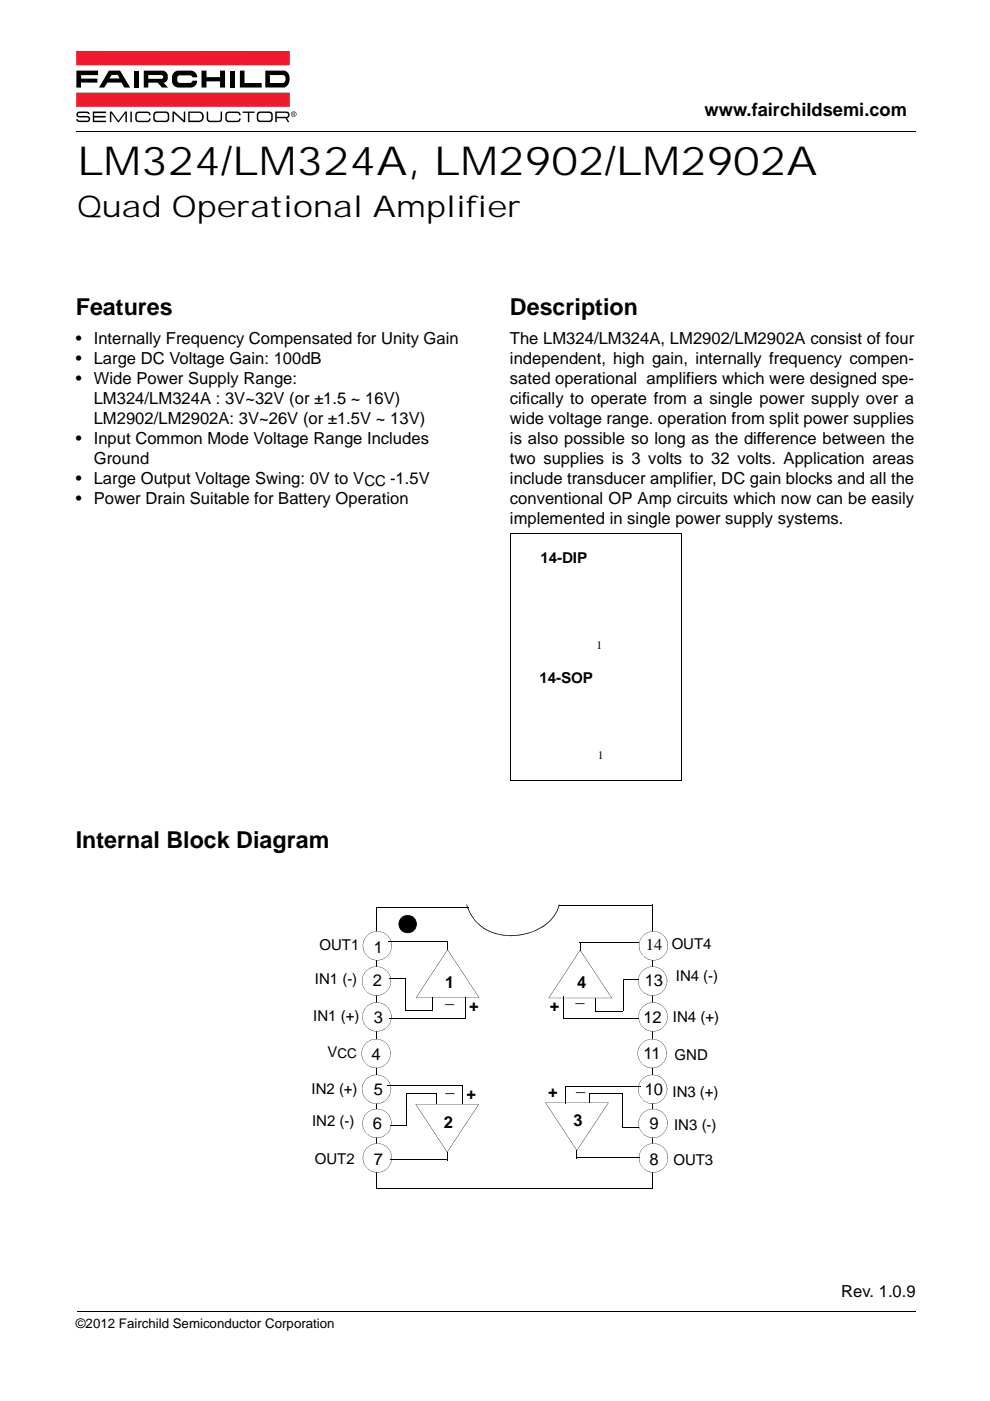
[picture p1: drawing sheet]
<svg xmlns="http://www.w3.org/2000/svg" width="210mm" height="297mm" viewBox="0 0 210 297" stroke-linecap="round" stroke-linejoin="round" font-family="sans-serif">
<path d="M16.3 278l.1 .1z" fill="#000"/>
<path d="M16.4 278h177.9" fill="none" stroke="#000" stroke-width=".21"/>
<path d="M197.8 55.4h8.8v177.8h-8.8z" fill="#fff"/>
<path d="M16.3 27.8v.2z" fill="#000"/>
<path d="M16.3 27.9h177.9" fill="none" stroke="#000" stroke-width=".21"/>
<g fill="#fff">
<path d="M152.6 272.6h41.6v3.9h-41.6z"/>
<path d="M16.2 10.8h46.7v15.1h-46.7z"/>
</g>
<path d="M16.2 10.8h45.2v3h-45.2z" fill="#ed1b2d"/>
<g fill="#000">
<path d="M16.2 15h4.6v.9h-3.6v.8h3.5v.8h-3.5v1.1h-1zM28.4 15h1v3.6h-1zM36.7 15.5l.7-.5h.5h2.5a1.43 1.43 0 0 1 1.4 1.4h-1l-.5-.4h-2.4a.89 .89 0 0 0 .3 1.6h2.1l.3-.1 .2-.4h1a1.38 1.38 0 0 1-1.4 1.5h-2.5a1.61 1.61 0 0 1-1.4-2.3zM42.7 15h1.1v1.3h2.9v-1.3h1v3.6h-1v-1.3h-2.9v1.3h-1.1zM48.8 15h1.1v3.6h-1.1zM50.9 15h1v2.6h3.6v1h-4.6zM16.4 23.8l.5-.2h1.5a.59 .59 0 0 1 .6 .6l-.7-.2h-1.4l-.3 .1-.1 .2 .1 .2 .3 .1h1.6a.66 .66 0 0 1 .6 .6 .66 .66 0 0 1-.6 .7h-1.6a.67 .67 0 0 1-.7-.6h.3l.4 .3h1.6a.34 .34 0 0 0 .3-.4 .34 .34 0 0 0-.3-.3h-1.6a.61 .61 0 0 1-.7-.4 .61 .61 0 0 1 .2-.7zM19.7 23.6h2.8v.4h-2.5v.6h2.4v.3h-2.4v.7h2.5v.3h-2.8zM23.3 23.6h.4l1.4 2 1.4-2h.4v2.3h-.3v-1.9l-1.4 1.9h-.2l-1.4-1.9v1.9h-.3zM28.9 23.9l.5-.2h1.9a.69 .69 0 0 1 .6 .7h-.3v-.2l-.4-.2h-1.8l-.3 .2-.1 1 .2 .3 .2 .1h1.8l.4-.2v-.3h.4a.69 .69 0 0 1-.7 .8h-1.9a.68 .68 0 0 1-.7-.7v-.9zM36.6 23.6h.4l2 1.9v-1.9h.3v2.3h-.4l-2-1.9v1.9h-.3zM43.8 23.6h.4v1.6l.2 .3h2.2l.2-.4v-1.5h.3v1.5a.69 .69 0 0 1-.7 .8h-1.9a.68 .68 0 0 1-.7-.7z"/>
<path d="M48 23.8l.5-.2h1.9a.69 .69 0 0 1 .6 .8h-.3v-.2l-.4-.2h-1.8l-.4 .2v1l.2 .3 .2 .1h1.8l.4-.2v-.3h.3a.69 .69 0 0 1-.6 .8h-1.9a.68 .68 0 0 1-.7-.7v-.9zM51.5 23.6h2.5v.3h-1.1v2h-.3v-2h-1.1z"/>
<path d="M23.1 15l-2.1 3.6h1.1l.7-1.1h3l.6 1.1h1.2l-2.1-3.6zM23.7 15.9h1.3l.4 .7h-2.2z"/>
<path d="M30.5 15v3.6h.9v-1.1h2l1 1.1h1.2l-.9-1a1.34 1.34 0 0 0 .9-1.4 1.34 1.34 0 0 0-1.1-1.2zM31.4 15.9h2.8a.4 .4 0 0 1 .4 .4 .4 .4 0 0 1-.4 .4h-2.8z"/>
<path d="M56.3 15v3.6h4a1.99 1.99 0 0 0 .2-3.6zM57.2 15.9h2.8a.92 .92 0 0 1 .6 .9 .92 .92 0 0 1-.6 .8h-2.7z"/>
<path d="M32.7 23.8a1.8 1.8 0 0 0 0 1.9l.5 .2h2a.68 .68 0 0 0 .7-.7v-.9a.68 .68 0 0 0-.7-.7h-2zM33.1 24h2.2a1.21 1.21 0 0 1 .2 1.3l-.4 .3-2-.1a1.21 1.21 0 0 1-.2-1.3z"/>
<path d="M39.9 23.6v2.3h2.4a1.14 1.14 0 0 0 .9-1.3 1.14 1.14 0 0 0-1.3-.9zM40.2 23.9h2.1a.86 .86 0 0 1 .6 .9 .86 .86 0 0 1-.6 .8h-2.1z"/>
<path d="M54.7 23.8a1.81 1.81 0 0 0 0 1.9l.5 .2h2a.68 .68 0 0 0 .6-.7v-.9a.68 .68 0 0 0-.6-.7h-2zM55 24h2.3a1.21 1.21 0 0 1 .2 1.3l-.4 .3-2.1-.1a1.21 1.21 0 0 1-.2-1.3z"/>
<path d="M58.4 23.6v2.3h.3v-.8h1.9l.4 .8h.4l-.4-.9a.74 .74 0 0 0 .4-.6 .74 .74 0 0 0-.4-.7zM58.7 23.9l2.1 .1 .3 .4-.1 .3-.3 .1h-2z"/>
</g>
<path d="M27.8 23.6v2.3" fill="none" stroke="#000" stroke-width=".31"/>
<path d="M16.2 19.6h45.2v3.1h-45.2z" fill="#ed1b2d"/>
<path d="M61.8 24.2a.5 .5 0 0 1 1 0 .5 .5 0 0 1-1 0zM61.7 24.2a.6 .6 0 0 0 1.2 0 .6 .6 0 0 0-1.2 0zM62.1 23.9v.6l.1-.3 .4 .3-.2-.3 .2-.2-.1-.1zM62.2 23.9l.2 .1v.1l-.2 .1z" fill="#000"/>
<g fill="#fff">
<path d="M117.7 148.4h17.4v9.9h-17.4z"/>
<path d="M119.4 122.5h15.9v12.3h-15.9z"/>
</g>
<path d="M108.2 113h36.5M108.2 112.9v52.6M144.6 113v52.6M108.2 165.5h36.4" fill="none" stroke="#000" stroke-width=".21"/>
<path d="M16.1 176.6h177.8v92.3h-177.8z" fill="#fff"/>
<path d="M79.8 192.3h19.7M79.9 192.5v59.6M118.7 192h19.6M138.4 191.6v60.4M79.9 252h58.6" fill="none" stroke="#000" stroke-width=".21"/>
<path d="M79.8 192.3v.1zM98.9 191.8l.2 .1zM98.9 191.9h.2l.5 1.3 1.1 1.8 1.8 1.6 2.1 1.1 1.6 .4 1.5 .2 3.3-.3 1.5-.4 1.4-.6 2.5-1.7 .9-1 .8-1.2 .1 .1a9.8 9.8 0 0 1-7.7 5.1 9.9 9.9 0 0 1-10.2-3.7l-.8-1.3zM118.3 192.5l.2 .1-.3 .6-.1-.1zM118.5 191.9h.2l-.2 .7-.2-.1zM118.5 191.8l.2 .1zM118.6 191.9l.1 .1z" fill="#000"/>
<circle cx="80" cy="245.5" r="3.1" fill="#fff"/>
<path d="M77.9 243.3a3 3 0 0 1 3.3-.7 3 3 0 0 1 1.9 2.9l-.1-.6a2.95 2.95 0 0 0-1.3-1.9 3 3 0 0 0-2.3-.5l-1.1 .5-.4 .4-.4 .4-.4 1.1a3 3 0 0 0 .4 2.3 3.1 3.1 0 0 0 1.9 1.3 3 3 0 0 0 2.3-.5l.8-.8 .3-.5 .3-1.2a3.1 3.1 0 0 1-4.3 2.9 3.1 3.1 0 0 1-.9-5.1z" fill="#000"/>
<circle cx="79.9" cy="238.2" r="3.1" fill="#fff"/>
<path d="M77.7 236a3.1 3.1 0 0 1 3.4-.7 3.1 3.1 0 0 1 1.9 2.9l-.1-.6a2.88 2.88 0 0 0-1.3-2v.1a3.1 3.1 0 0 0-2.3-.5l-1 .4-.5 .4-.4 .5-.4 1.1a3 3 0 0 0 .4 2.3 3.1 3.1 0 0 0 1.9 1.3 3 3 0 0 0 2.3-.5l.9-.8 .4-1.1 .1-.6a3.1 3.1 0 0 1-4.3 2.8 3.1 3.1 0 0 1-1-5z" fill="#000"/>
<circle cx="79.8" cy="230.9" r="3.1" fill="#fff"/>
<path d="M77.7 228.7a3.1 3.1 0 0 1 3.3-.6 3.1 3.1 0 0 1 1.9 2.8l-.1-.6a3.1 3.1 0 0 0-1.3-1.9l-.5-.2-1.2-.3-1.1 .3-1 .6-.6 1-.3 1.1 .3 1.2 .2 .5a3.1 3.1 0 0 0 1.9 1.3l.6 .1 1.2-.3a3.1 3.1 0 0 0 1.7-1.6l.2-1.2a3.1 3.1 0 0 1-4.3 2.9 3.1 3.1 0 0 1-.9-5.1z" fill="#000"/>
<circle cx="79.8" cy="223.4" r="3.1" fill="#fff"/>
<path d="M77.6 221.2a3.1 3.1 0 0 1 3.3-.7 3.1 3.1 0 0 1 1.9 2.9l-.1-.6a3.1 3.1 0 0 0-1.3-2l.1 .1a3 3 0 0 0-2.4-.5l-1 .4-.5 .4-.4 .5-.4 1a3.2 3.2 0 0 0 .5 2.4l-.1-.1a3.1 3.1 0 0 0 2 1.3h-.1a3 3 0 0 0 2.4-.4l.8-.8 .4-1.1 .1-.6a3.1 3.1 0 0 1-4.3 2.8 3.1 3.1 0 0 1-.9-5z" fill="#000"/>
<circle cx="79.9" cy="215.6" r="3.1" fill="#fff"/>
<path d="M77.7 213.4a3.1 3.1 0 0 1 3.4-.7 3.1 3.1 0 0 1 1.9 2.9l-.1-.6a2.9 2.9 0 0 0-1.3-1.9l-.5-.3-1.2-.2-1.1 .2-1 .6-.6 1-.3 1.2 .3 1.2 .2 .5a3.1 3.1 0 0 0 1.9 1.3h.6l1.2-.2 1-.7 .6-.9 .3-1.2a3.1 3.1 0 0 1-4.3 2.9 3.1 3.1 0 0 1-1-5.1z" fill="#000"/>
<circle cx="79.8" cy="208" r="3.1" fill="#fff"/>
<path d="M77.7 205.8a3.1 3.1 0 0 1 3.3-.7 3.1 3.1 0 0 1 1.9 2.9l-.1-.6a3.1 3.1 0 0 0-1.3-1.9h.1a3 3 0 0 0-2.4-.5l-1 .5-.5 .4-.4 .4-.4 1.1a3 3 0 0 0 .5 2.3h-.1a3.1 3.1 0 0 0 1.9 1.3 3 3 0 0 0 2.4-.5l.8-.8 .3-.5 .2-1.2a3.1 3.1 0 0 1-4.3 2.9 3.1 3.1 0 0 1-.9-5.1z" fill="#000"/>
<circle cx="80" cy="200.5" r="3.1" fill="#fff"/>
<path d="M77.9 198.3a3 3 0 0 1 3.3-.6 3 3 0 0 1 1.9 2.8l-.1-.6a2.95 2.95 0 0 0-1.3-1.9 3 3 0 0 0-2.3-.5l-1.1 .5-.4 .4-.4 .4-.4 1.1a3 3 0 0 0 .4 2.3 3.1 3.1 0 0 0 1.9 1.3 3 3 0 0 0 2.3-.5l.8-.8 .3-.5 .3-1.2a3.1 3.1 0 0 1-4.3 2.9 3.1 3.1 0 0 1-.9-5.1z" fill="#000"/>
<circle cx="138.6" cy="245.5" r="3.1" fill="#fff"/>
<path d="M136.4 243.3a3.1 3.1 0 0 1 3.4-.7 3.1 3.1 0 0 1 1.8 2.9v-.6a3.1 3.1 0 0 0-1.3-1.9 3 3 0 0 0-2.3-.5l-1.1 .5-.5 .4-.3 .4-.5 1.1a3 3 0 0 0 .5 2.3 3.1 3.1 0 0 0 1.9 1.3 3 3 0 0 0 2.3-.5l.8-.8 .3-.5 .2-1.2a3.1 3.1 0 0 1-4.2 2.9 3.1 3.1 0 0 1-1-5.1z" fill="#000"/>
<circle cx="138.5" cy="238.2" r="3.1" fill="#fff"/>
<path d="M136.3 236a3.1 3.1 0 0 1 3.4-.7 3.1 3.1 0 0 1 1.8 2.9v-.6a3.1 3.1 0 0 0-1.3-2v.1a3.1 3.1 0 0 0-2.3-.5l-1.1 .4-.4 .4-.4 .5-.4 1.1a3.2 3.2 0 0 0 .4 2.3 3.2 3.2 0 0 0 1.9 1.3 3 3 0 0 0 2.3-.5l.8-.8 .3-.5 .2-1.2a3.1 3.1 0 0 1-4.2 2.8 3.1 3.1 0 0 1-1-5z" fill="#000"/>
<circle cx="138.4" cy="230.9" r="3.1" fill="#fff"/>
<path d="M136.2 228.7a3.1 3.1 0 0 1 3.4-.6 3.1 3.1 0 0 1 1.9 2.8l-.1-.6a3.1 3.1 0 0 0-1.3-1.9l-.5-.2-1.2-.3-1.2 .3-.9 .6-.4 .5-.4 1a3.1 3.1 0 0 0 .4 2.3 3.1 3.1 0 0 0 1.9 1.3l.6 .1 1.2-.3 .9-.6 .7-1 .3-1.2a3.1 3.1 0 0 1-4.3 2.9 3.1 3.1 0 0 1-1-5.1z" fill="#000"/>
<circle cx="138.3" cy="223.4" r="3.1" fill="#fff"/>
<path d="M136.1 221.2a3.1 3.1 0 0 1 3.4-.7 3.1 3.1 0 0 1 1.9 2.9l-.1-.6a3.1 3.1 0 0 0-1.3-2v.1a3 3 0 0 0-2.3-.5l-1.1 .4-.4 .4-.4 .5-.4 1a3 3 0 0 0 .4 2.4v-.1a3.1 3.1 0 0 0 1.9 1.3 3 3 0 0 0 2.3-.4l.8-.8 .5-1.1 .1-.6a3.1 3.1 0 0 1-4.3 2.8 3.1 3.1 0 0 1-1-5z" fill="#000"/>
<circle cx="138.5" cy="215.6" r="3.1" fill="#fff"/>
<path d="M136.3 213.4a3.1 3.1 0 0 1 3.4-.7 3.1 3.1 0 0 1 1.8 2.9v-.6a3.1 3.1 0 0 0-1.3-1.9l-.5-.3-1.2-.2-1.2 .2-.9 .6-.4 .5-.4 1.1a3.1 3.1 0 0 0 .4 2.3 3.2 3.2 0 0 0 1.9 1.3h.6l1.2-.2a3.1 3.1 0 0 0 1.6-1.6l.2-1.2a3.1 3.1 0 0 1-4.2 2.9 3.1 3.1 0 0 1-1-5.1z" fill="#000"/>
<circle cx="138.4" cy="208" r="3.1" fill="#fff"/>
<path d="M136.2 205.8a3.1 3.1 0 0 1 3.4-.6 3.1 3.1 0 0 1 1.9 2.8l-.1-.6a3.1 3.1 0 0 0-1.3-1.9 3 3 0 0 0-2.3-.5l-1.1 .5-.4 .4-.4 .4-.4 1.1a3.2 3.2 0 0 0 .4 2.3 3.1 3.1 0 0 0 1.9 1.3 3 3 0 0 0 2.3-.5l.8-.8 .5-1.1 .1-.6a3.1 3.1 0 0 1-4.3 2.9 3.1 3.1 0 0 1-1-5.1z" fill="#000"/>
<circle cx="138.6" cy="200.5" r="3.1" fill="#fff"/>
<path d="M85 194.6a1.93 1.93 0 0 1 2.2-.5 1.93 1.93 0 0 1 1.2 1.8h-.2l-.1-.7-.4-.5-.5-.4-.7-.1-.7 .1-.7 .5-.4 1.1 .1 .7 .5 .7 .5 .3 .7 .1 1.1-.4 .5-.7 .1-.7h.2a1.94 1.94 0 0 1-2.7 1.8 1.94 1.94 0 0 1-.7-3.1zM88.2 195.9h.2zM136.4 198.3a3.1 3.1 0 0 1 3.4-.6 3.1 3.1 0 0 1 1.8 2.8v-.6a3.1 3.1 0 0 0-1.3-1.9 3 3 0 0 0-2.3-.5l-1.1 .5-.5 .4-.3 .4-.5 1.1a3 3 0 0 0 .5 2.3 3.1 3.1 0 0 0 1.9 1.3 3 3 0 0 0 2.3-.5l.8-.8 .3-.5 .2-1.2a3.1 3.1 0 0 1-4.2 2.9 3.1 3.1 0 0 1-1-5.1z" fill="#000"/>
<circle cx="86.5" cy="195.9" r="1.85" fill="#000"/>
<path d="M88.2 234.1h13.3l-6.7 10.2z" fill="#fff"/>
<path d="M88.2 234.2l6.6 10.1zM88.1 234.1h13.5l-6.7 10.2 6.6-10.2zM94.8 244.3l.1 1.7z" fill="#000"/>
<path d="M123 201.4l6.7 10.2h-13.3z" fill="#fff"/>
<path d="M123 201.4l-6.6 10.2zM123 199.7l.1 1.7zM123 201.5l6.8 10.1h-13.5h13.4z" fill="#000"/>
<path d="M94.9 201.4l6.7 10.1h-13.3z" fill="#fff"/>
<path d="M94.9 201.3l-6.6 10.2zM94.9 199.6l.1 1.8zM94.9 201.4l6.8 10.1h-13.5h13.4z" fill="#000"/>
<path d="M115.7 233.8h13.3l-6.7 10.1z" fill="#fff"/>
<path d="M94.9 199.5l.1 .2zM122.9 199.8l.1 .2zM115.7 233.8l6.7 10.2zM94.9 245.9l.1 .1zM115.7 233.8h13.4l-6.7 10.1 6.6-10.1zM122.3 243.9l.1 1.7zM122.4 245.3v.2z" fill="#000"/>
<g fill="none" stroke="#000" stroke-width=".21">
<path d="M82.4 199.6h12.5M123 199.9h12.5M82.7 216h15.9M82.7 207.6h3.2M85.9 214.2h5.9M85.9 207.5v6.7M91.8 211.5v2.8M98.6 211.5v4.6M119.4 215.9h16M119.4 211.3v4.7M126.3 214.4h5.9M126.3 211.6v2.8"/>
<path d="M132.1 207.7h3.3M132.1 207.6v6.8M82.1 230.2h15.9M82.7 238.5h3.5M86.1 231.9h6.4M86.2 231.9v6.7M92.5 231.8v2.3M98 230.1v3.9M119.9 230.4h15.9M119.9 230.3v3.6M125.1 231.8v2M125.1 231.9h7"/>
<path d="M132 231.9v7.2M132 239.1h3.5M82.7 245.9h12.2M122.4 245.4h13.4"/>
</g>
<path d="M16.3 31.5h177.6v29.7h-177.6z" fill="#fff"/>
<text font-size="8.5" x="16.3" y="37.1">LM324/LM324A, LM2902/LM2902A</text>
<text font-size="6.3" x="16.3" y="45.9">Quad Operational Amplifier</text>
<g font-size="4.9">
<text x="16.1" y="66.8">Features</text>
<text x="108.2" y="66.8">Description</text>
<text x="16.1" y="179.9">Internal Block Diagram</text>
</g>
<text font-size="3.9" x="149.4" y="24.7">www.fairchildsemi.com</text>
<g font-size="3.5">
<text x="16.1" y="73">•</text>
<text x="16.1" y="77.2">•</text>
<text x="19.9" y="73">Internally Frequency Compensated for Unity Gain</text>
<text x="19.9" y="77.2">Large DC Voltage Gain: 100dB</text>
<text x="108.2" y="73">The LM324/LM324A, LM2902/LM2902A consist of four</text>
<text x="108.2" y="77.2">independent, high gain, internally frequency compen-</text>
<text x="16.1" y="81.4">•</text>
<text x="19.9" y="81.4">Wide Power Supply Range:</text>
<text x="108.2" y="81.4">sated operational amplifiers which were designed spe-</text>
<text x="19.9" y="85.7">LM324/LM324A : 3V~32V (or ±1.5 ~ 16V)</text>
<text x="19.9" y="89.9">LM2902/LM2902A: 3V~26V (or ±1.5V ~ 13V)</text>
<text x="108.2" y="85.7">cifically to operate from a single power supply over a</text>
<text x="108.2" y="89.9">wide voltage range. operation from split power supplies</text>
<text x="16.1" y="94.1">•</text>
<text x="19.9" y="94.1">Input Common Mode Voltage Range Includes</text>
<text x="108.2" y="94.1">is also possible so long as the difference between the</text>
<text x="19.9" y="98.4">Ground</text>
<text x="108.2" y="98.4">two supplies is 3 volts to 32 volts. Application areas</text>
<text x="16.1" y="106.8">•</text>
<text x="16.1" y="102.6">•</text>
<text x="19.9" y="106.8">Power Drain Suitable for Battery Operation</text>
<text x="19.9" y="102.6">Large Output Voltage Swing: 0V to VCC -1.5V</text>
<text x="108.2" y="102.6">include transducer amplifier, DC gain blocks and all the</text>
<text x="108.2" y="106.8">conventional OP Amp circuits which now can be easily</text>
<text x="108.2" y="111.1">implemented in single power supply systems.</text>
<text x="79.3" y="202">1</text>
<text x="137" y="201.5">14 OUT4</text>
<text x="79.1" y="209.1">2</text>
<text x="94.4" y="209.4">1</text>
<text x="122.4" y="209.4">4</text>
<text x="136.7" y="209.1">13</text>
<text x="94.4" y="212.6">_</text>
<text x="99.5" y="214.3">+</text>
<text x="116.6" y="214.4">+</text>
<text x="122.1" y="212.5">_</text>
<text x="79.3" y="216.8">3</text>
<text x="136.5" y="216.8">12</text>
<text x="78.8" y="224.8">4</text>
<text x="136.5" y="224.5">11</text>
<text x="79.3" y="232.2">5</text>
<text x="94.5" y="231.5">_</text>
<text x="98.9" y="233">+</text>
<text x="116.3" y="232.6">+</text>
<text x="122.2" y="231.4">_</text>
<text x="136.7" y="232.2">10 IN3 (+)</text>
<text x="79.1" y="239.3">6</text>
<text x="94.1" y="239.1">2</text>
<text x="121.7" y="238.8">3</text>
<text x="137.8" y="239.3">9</text>
<text x="79.3" y="247">7</text>
<text x="137.8" y="247">8</text>
<text x="178.4" y="274.9">Rev. 1.0.9</text>
</g>
<g font-size="3.2">
<text x="114.6" y="119.4">14-DIP</text>
<text x="114.4" y="144.8">14-SOP</text>
<text x="67.8" y="201.5">OUT1</text>
<text x="66.8" y="208.5">IN1 (-)</text>
<text x="143.4" y="208.1">IN4 (-)</text>
<text x="66.4" y="216.4">IN1 (+)</text>
<text x="142.7" y="216.7">IN4 (+)</text>
<text x="69.4" y="224">VCC</text>
<text x="143.1" y="224.7">GND</text>
<text x="66.1" y="231.9">IN2 (+)</text>
<text x="66.2" y="238.8">IN2 (-)</text>
<text x="143" y="239.5">IN3 (-)</text>
<text x="66.8" y="246.8">OUT2</text>
<text x="142.8" y="246.9">OUT3</text>
</g>
<text font-size="2.8" x="16.1" y="281.5">©2012 Fairchild Semiconductor Corporation</text>
<g font-size="2.5">
<text x="126.5" y="137.6">1</text>
<text x="126.8" y="160.8">1</text>
</g>
</svg>
